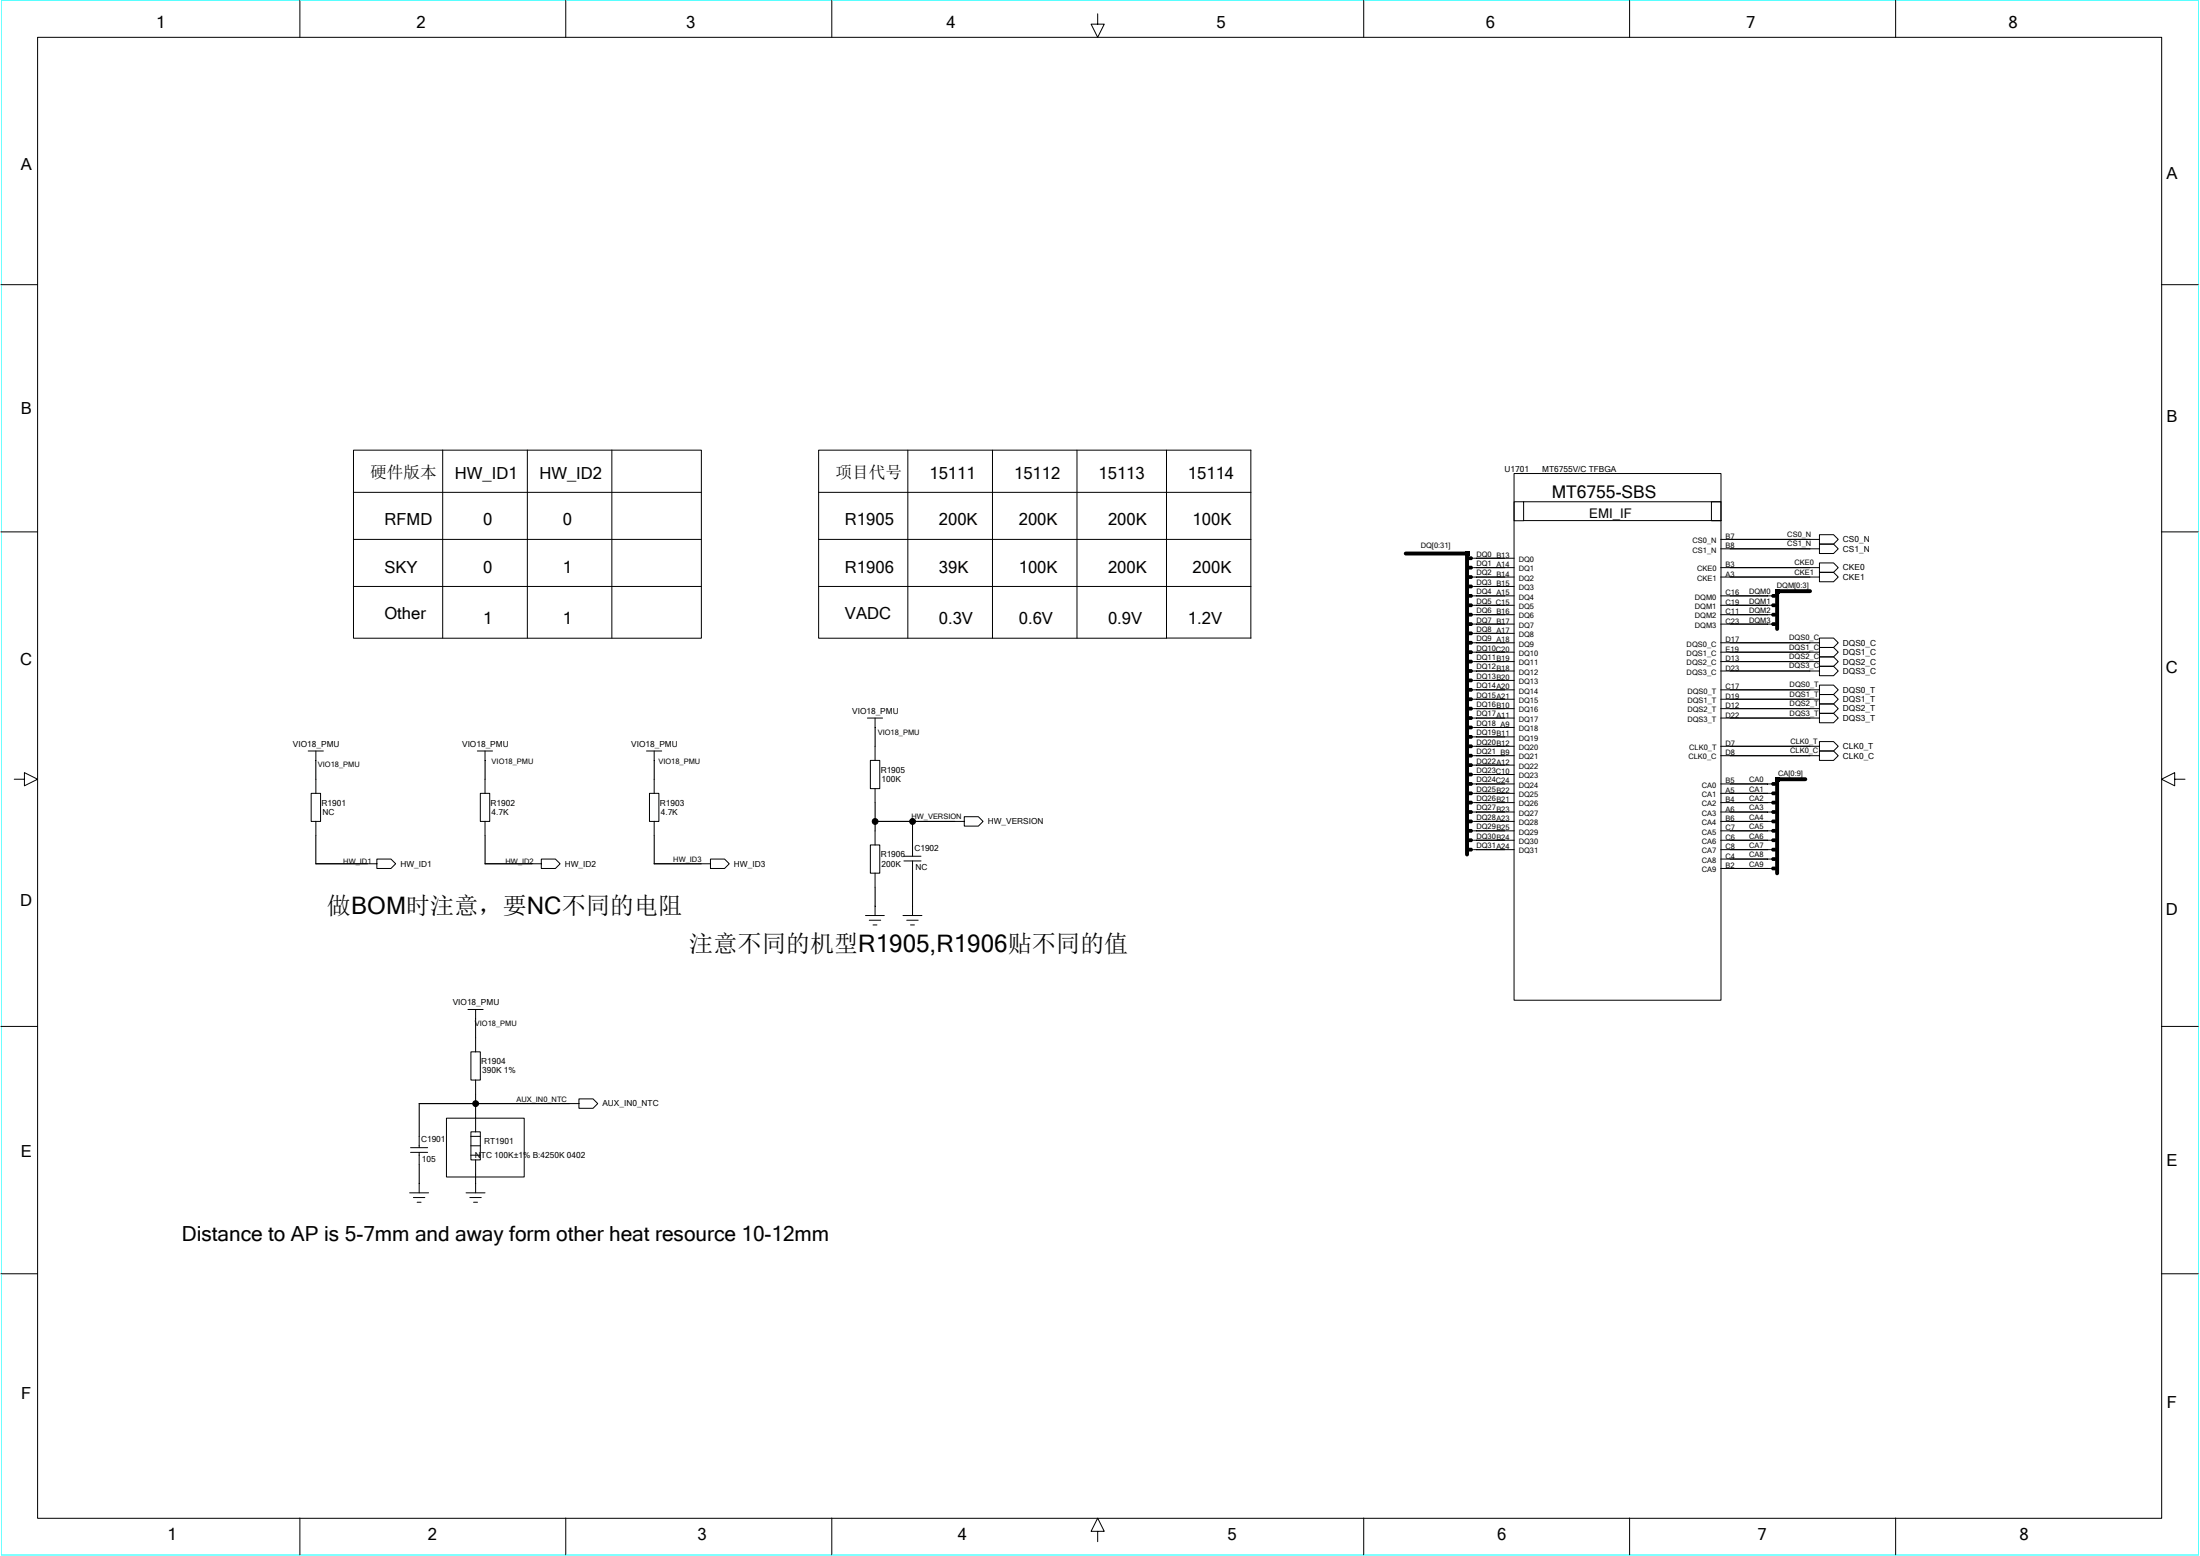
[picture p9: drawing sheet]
<svg xmlns="http://www.w3.org/2000/svg" width="297mm" height="210mm" viewBox="0 0 297 210" stroke-linecap="round" stroke-linejoin="round" font-family="sans-serif">
<path d="M.1 0h296.8v209.8h-296.8z" fill="none" stroke="#0ff" stroke-width=".14"/>
<g fill="none" stroke="#000" stroke-width=".14">
<path d="M5.1 5h286.8v199.9h-286.8zM40.5 .1v4.9M76.4 .1v4.9M112.3 .1v4.9M148.2 1.9v1.4h.9l-.9 1.7-.9-1.7h.9M184.1 .1v4.9M220 .1v4.9M255.9 .1v4.9M.1 38.4h5M291.8 38.4h5M.1 71.8h5M47.7 72.8h47"/>
<path d="M47.7 79.1h47M47.7 66.4h47M47.7 60.7h47v25.4h-47zM59.8 60.7v25.4M71.2 60.7v25.4M82.6 60.7v25.4M110.5 60.7h47v25.4h-47zM110.5 72.8h58.4M110.5 79.1h58.4M110.5 66.4h58.4M122.6 60.7v25.4M134 60.7v25.4"/>
<path d="M145.4 60.7v25.4M157.5 60.7h11.4M168.9 60.7v25.4M189.8 74.7h8.3v40.6M199 76.6h5.4M199 77.9h5.4M199 79.1h5.4M199 75.3h5.4M204.4 63.9h28v71.1h-28zM204.4 67.7h1.3v2.6h-1.3zM205.7 67.7h26.7M205.7 70.3h26.7"/>
<path d="M231.1 67.7h1.3v2.6h-1.3zM232.3 76.6h13.4M232.3 77.9h13.4M232.3 74.1h13.4M232.3 72.8h13.4M244.4 79.8h-4.5v5.1M245.7 76h1.9l.6 .6-.6 .6h-1.9zM245.7 77.2h1.9l.6 .7-.6 .6h-1.9zM245.7 73.4h1.9l.6 .7-.6 .6h-1.9zM245.7 72.2h1.9l.6 .6-.6 .6h-1.9zM291.8 71.8h5M117.1 96.9h2.1"/>
<path d="M118.1 96.9v5.7M157.5 86.1h11.4M199 96.9h5.4M199 95.6h5.4M199 94.4h5.4M199 93.1h5.4M199 90.6h5.4M199 89.3h5.4M199 88h5.4M199 86.7h5.4M199 99.4h5.4M199 98.2h5.4"/>
<path d="M199 91.8h5.4M199 85.5h5.4M199 84.2h5.4M199 83h5.4M199 81.7h5.4M199 80.4h5.4M232.3 96.9h13.4M232.3 95.6h13.4M232.3 94.4h13.4M232.3 93.1h13.4M232.3 90.6h13.4M232.3 89.3h13.4"/>
<path d="M232.3 88h13.4M232.3 86.7h13.4M232.3 84.2h6.8M232.3 83h6.8M232.3 81.7h6.8M232.3 80.4h6.8M245.7 96.3h1.9l.6 .6-.6 .6h-1.9zM245.7 95h1.9l.6 .6-.6 .7h-1.9zM245.7 93.7h1.9l.6 .7-.6 .6h-1.9zM245.7 92.5h1.9l.6 .6-.6 .6h-1.9zM245.7 89.9h1.9l.6 .7-.6 .6h-1.9zM245.7 88.6h1.9l.6 .7-.6 .6h-1.9z"/>
<path d="M245.7 87.4h1.9l.6 .6-.6 .6h-1.9zM245.7 86.1h1.9l.6 .6-.6 .7h-1.9zM1.9 105.2h1.4v-.9l1.8 .9-1.8 .8v-.8M41.6 101.3h2.1M42 107.1h1.3v3.7h-1.3zM42.6 116.6h8.3M42.6 101.3v5.8M42.6 110.8v5.8M50.9 115.9h1.9l.6 .7-.6 .6h-1.9zM64.4 101.3h2.1M64.9 107.1h1.2v3.7h-1.2zM65.5 116.6h7.6"/>
<path d="M65.5 101.3v5.8M65.5 110.8v5.8M73.1 115.9h1.9l.6 .7-.6 .6h-1.9zM87.3 101.3h2M87.7 107.1h1.3v3.7h-1.3zM88.3 116.6h7.6M88.3 101.3v5.8M88.3 110.8v5.8M95.9 115.9h1.9l.7 .7-.7 .6h-1.9zM117.5 114h1.3v3.8h-1.3zM117.5 102.6h1.3v3.8h-1.3zM118.1 110.8h12.1"/>
<path d="M118.1 106.4v7.6M118.1 117.8v5.7M122 116.2h2.4M122 115.5h2.4M123.2 110.8v4.7M123.2 116.2v7.3M130.2 110.2h1.9l.6 .6-.6 .7h-1.9zM199 102h5.4M199 100.7h5.4M199 114.7h5.4M199 113.4h5.4M199 112.1h5.4"/>
<path d="M199 110.8h5.4M199 109.6h5.4M199 108.3h5.4M199 107.1h5.4M199 105.8h5.4M199 104.5h5.4M199 103.3h5.4M232.3 102h13.4M232.3 100.7h13.4M232.3 114.7h6.8M232.3 113.4h6.8M232.3 112.1h6.8"/>
<path d="M232.3 110.8h6.8M232.3 109.6h6.8M232.3 108.3h6.8M232.3 107.1h6.8M232.3 105.8h6.8M232.3 115.9h6.8M232.3 117.2h6.8M243.8 105.2h-3.9v12.6M245.7 101.3h1.9l.6 .7-.6 .6h-1.9zM245.7 100.1h1.9l.6 .6-.6 .6h-1.9zM293.6 105.2v-.9l-1.8 .9 1.8 .8v-.8h1.4M.1 138.5h5"/>
<path d="M63.2 136.2h2M64.2 136.2v5.8M116.9 123.5h2.5M117.4 124.2h1.5M117.9 124.8h.5M121.9 123.5h2.6M122.4 124.2h1.6M122.9 124.8h.6M291.8 138.5h5M55.4 155.5h2.3M55.4 154.9h2.3M56.6 148.9h21.6"/>
<path d="M56.6 148.9v6M56.6 155.5v5.5M60.3 150.9h10.5v7.9h-10.5zM63.6 155.9h1.3M63.6 154.6h1.3M63.6 153.4h1.3M63.6 152.7h1.3v3.8h-1.3zM63.6 141.9h1.3v3.9h-1.3zM64.2 145.7v7.1M64.2 156.5v4.5M78.2 148.3h1.9l.6 .6-.6 .7h-1.9zM.1 171.9h5"/>
<path d="M55.3 161h2.6M55.8 161.6h1.6M56.3 162.2h.6M62.9 161h2.6M63.4 161.6h1.6M63.9 162.2h.6M291.8 171.9h5M40.5 204.9v4.9M76.4 204.9v4.9M112.3 204.9v4.9M148.2 206.7h.9l-.9-1.8-.9 1.8h.9v1.3M184.1 204.9v4.9"/>
<path d="M220 204.9v4.9M255.9 204.9v4.9"/>
<circle cx="118.2" cy="110.9" r=".39"/>
<circle cx="123.2" cy="110.9" r=".39"/>
<circle cx="64.2" cy="148.9" r=".39"/>
</g>
<path d="M197.8 74.4h.6v.6h-.6zM239.7 79.5h.6v.6h-.6zM118.1 110.8v1.3zM239.7 104.9h.6v.6h-.6zM64.2 158.4v1.3zM64.2 147.7v1.2zM64.2 148.9v1.9z" fill="#000"/>
<g fill="#000">
<path d="M198.1 75.3l.2-.2h.4l.3 .2-.3 .3h-.4z" fill-rule="evenodd"/>
<path d="M198.1 76.6l.2-.3h.4l.3 .3-.3 .3h-.4z" fill-rule="evenodd"/>
<path d="M198.1 77.9l.2-.3h.4l.3 .3-.3 .2h-.4z" fill-rule="evenodd"/>
<path d="M198.1 79.1l.2-.2h.4l.3 .2-.3 .3h-.4z" fill-rule="evenodd"/>
<path d="M198.1 80.4l.2-.2h.4l.3 .2-.3 .3h-.4z" fill-rule="evenodd"/>
<path d="M198.1 81.7l.2-.3h.4l.3 .3-.3 .2h-.4z" fill-rule="evenodd"/>
<path d="M198.1 83l.2-.3h.4l.3 .3-.3 .2h-.4z" fill-rule="evenodd"/>
<path d="M198.1 84.2l.2-.2h.4l.3 .2-.3 .3h-.4z" fill-rule="evenodd"/>
<path d="M198.1 85.5l.2-.3h.4l.3 .3-.3 .2h-.4z" fill-rule="evenodd"/>
<path d="M198.1 86.7l.2-.2h.4l.3 .2-.3 .3h-.4z" fill-rule="evenodd"/>
<path d="M198.1 88l.2-.2h.4l.3 .2-.3 .3h-.4z" fill-rule="evenodd"/>
<path d="M198.1 89.3l.2-.3h.4l.3 .3-.3 .2h-.4z" fill-rule="evenodd"/>
<path d="M198.1 90.6l.2-.3h.4l.3 .3-.3 .2h-.4z" fill-rule="evenodd"/>
<path d="M198.1 91.8l.2-.2h.4l.3 .2-.3 .3h-.4z" fill-rule="evenodd"/>
<path d="M198.1 93.1l.2-.3h.4l.3 .3-.3 .2h-.4z" fill-rule="evenodd"/>
<path d="M198.1 94.4l.2-.3h.4l.3 .3-.3 .2h-.4z" fill-rule="evenodd"/>
<path d="M198.1 95.6l.2-.2h.4l.3 .2-.3 .3h-.4z" fill-rule="evenodd"/>
<path d="M198.1 96.9l.2-.3h.4l.3 .3-.3 .3h-.4z" fill-rule="evenodd"/>
<path d="M198.1 98.2l.2-.3h.4l.3 .3-.3 .2h-.4z" fill-rule="evenodd"/>
<path d="M198.1 99.4l.2-.2h.4l.3 .2-.3 .3h-.4z" fill-rule="evenodd"/>
<path d="M239.3 80.2h.4l.2 .2-.2 .3h-.4l-.2-.3z" fill-rule="evenodd"/>
<path d="M239.3 81.4h.4l.2 .3-.2 .2h-.4l-.2-.2z" fill-rule="evenodd"/>
<path d="M239.3 82.7h.4l.2 .3-.2 .2h-.4l-.2-.2z" fill-rule="evenodd"/>
<path d="M239.3 84h.4l.2 .2-.2 .3h-.4l-.2-.3z" fill-rule="evenodd"/>
<path d="M198.1 100.7l.2-.2h.4l.3 .2-.3 .3h-.4z" fill-rule="evenodd"/>
<path d="M198.1 102l.2-.3h.4l.3 .3-.3 .2h-.4z" fill-rule="evenodd"/>
<path d="M198.1 103.3l.2-.3h.4l.3 .3-.3 .2h-.4z" fill-rule="evenodd"/>
<path d="M198.1 104.5l.2-.2h.4l.3 .2-.3 .3h-.4z" fill-rule="evenodd"/>
<path d="M198.1 105.8l.2-.3h.4l.3 .3-.3 .2h-.4z" fill-rule="evenodd"/>
<path d="M198.1 107.1l.2-.3h.4l.3 .3-.3 .2h-.4z" fill-rule="evenodd"/>
<path d="M198.1 108.3l.2-.2h.4l.3 .2-.3 .3h-.4z" fill-rule="evenodd"/>
<path d="M198.1 109.6l.2-.3h.4l.3 .3-.3 .2h-.4z" fill-rule="evenodd"/>
<path d="M198.1 110.8l.2-.2h.4l.3 .2-.3 .3h-.4z" fill-rule="evenodd"/>
<path d="M198.1 112.1l.2-.2h.4l.3 .2-.3 .3h-.4z" fill-rule="evenodd"/>
<path d="M198.1 113.4l.2-.3h.4l.3 .3-.3 .2h-.4z" fill-rule="evenodd"/>
<path d="M198.1 114.7l.2-.3h.4l.3 .3-.3 .2h-.4z" fill-rule="evenodd"/>
<path d="M239.3 105.5h.4l.2 .3-.2 .2h-.4l-.2-.2z" fill-rule="evenodd"/>
<path d="M239.3 106.8h.4l.2 .3-.2 .2h-.4l-.2-.2z" fill-rule="evenodd"/>
<path d="M239.3 108.1h.4l.2 .2-.2 .3h-.4l-.2-.3z" fill-rule="evenodd"/>
<path d="M239.3 109.3h.4l.2 .3-.2 .2h-.4l-.2-.2z" fill-rule="evenodd"/>
<path d="M239.3 110.6h.4l.2 .2-.2 .3h-.4l-.2-.3z" fill-rule="evenodd"/>
<path d="M239.3 111.9h.4l.2 .2-.2 .3h-.4l-.2-.3z" fill-rule="evenodd"/>
<path d="M239.3 113.1h.4l.2 .3-.2 .2h-.4l-.2-.2z" fill-rule="evenodd"/>
<path d="M239.3 114.4h.4l.2 .3-.2 .2h-.4l-.2-.2z" fill-rule="evenodd"/>
<path d="M239.3 115.7h.4l.2 .2-.2 .3h-.4l-.2-.3z" fill-rule="evenodd"/>
<path d="M239.3 116.9h.4l.2 .3-.2 .3h-.4l-.2-.3z" fill-rule="evenodd"/>
<circle cx="118.2" cy="110.8" r=".4"/>
<circle cx="123.2" cy="110.8" r=".4"/>
<circle cx="64.2" cy="148.9" r=".4"/>
</g>
<path d="M189.8 74.7h8.3v40.6M244.4 79.8h-4.5v5.1M243.8 105.2h-3.9v12.7" fill="none" stroke="#000" stroke-width=".53"/>
<g font-size="3.3">
<text x="44.2" y="123.4">做BOM时备时，需NC电不的电红</text>
<text x="93.1" y="128.4">备时电不的注注R1905,R1906贴电不的贴</text>
</g>
<text font-size="2.8" x="24.5" y="167.5">Distance to AP is 5-7mm and away form other heat resource 10-12mm</text>
<text font-size="2.4" x="209.5" y="67.2">MT6755-SBS</text>
<g font-size="2.2">
<text x="21.1" y="3.8">1</text>
<text x="56.2" y="3.8">2</text>
<text x="92.7" y="3.8">3</text>
<text x="127.8" y="3.8">4</text>
<text x="164.2" y="3.8">5</text>
<text x="200.6" y="3.8">6</text>
<text x="235.8" y="3.8">7</text>
<text x="271.2" y="3.8">8</text>
<text x="2.8" y="23">A</text>
<text x="292.5" y="24.1">A</text>
<text x="2.8" y="55.8">B</text>
<text x="292.5" y="57">B</text>
<text x="50" y="64.6">硬器硬硬</text>
<text x="61.4" y="64.6">HW_ID1</text>
<text x="72.8" y="64.6">HW_ID2</text>
<text x="112.8" y="64.6">项项替信</text>
<text x="125.5" y="64.6">15111</text>
<text x="136.9" y="64.6">15112</text>
<text x="148.3" y="64.6">15113</text>
<text x="160.4" y="64.6">15114</text>
<text x="51.9" y="70.9">RFMD</text>
<text x="65.2" y="70.9">0</text>
<text x="76" y="70.9">0</text>
<text x="114.1" y="70.9">R1905</text>
<text x="126.8" y="70.9">200K</text>
<text x="137.6" y="70.9">200K</text>
<text x="149.6" y="70.9">200K</text>
<text x="161" y="70.9">100K</text>
<text x="51.9" y="77.3">SKY</text>
<text x="65.2" y="77.3">0</text>
<text x="76" y="77.3">1</text>
<text x="114.1" y="77.3">R1906</text>
<text x="126.8" y="77.3">39K</text>
<text x="137.6" y="77.3">100K</text>
<text x="149.6" y="77.3">200K</text>
<text x="161" y="77.3">200K</text>
<text x="51.9" y="83.6">Other</text>
<text x="114.1" y="83.6">VADC</text>
<text x="2.7" y="89.7">C</text>
<text x="65.2" y="84.2">1</text>
<text x="76" y="84.2">1</text>
<text x="126.8" y="84.2">0.3V</text>
<text x="137.6" y="84.2">0.6V</text>
<text x="149.6" y="84.2">0.9V</text>
<text x="160.4" y="84.2">1.2V</text>
<text x="292.4" y="90.8">C</text>
<text x="2.7" y="122.3">D</text>
<text x="292.4" y="123.5">D</text>
<text x="2.8" y="156.2">E</text>
<text x="292.5" y="157.3">E</text>
<text x="2.9" y="188.8">F</text>
<text x="292.6" y="190">F</text>
<text x="22.6" y="207.8">1</text>
<text x="57.8" y="207.8">2</text>
<text x="94.2" y="207.8">3</text>
<text x="129.3" y="207.8">4</text>
<text x="165.7" y="207.8">5</text>
<text x="202.2" y="207.8">6</text>
<text x="237.3" y="207.8">7</text>
<text x="272.7" y="207.8">8</text>
</g>
<text font-size="1.8" x="214.6" y="69.9">EMI_IF</text>
<g font-size="1.1">
<text x="203.2" y="63.7">U1701</text>
<text x="208.2" y="63.7">MT6755V/C TFBGA</text>
<text x="248.8" y="77">CKE0</text>
<text x="248.8" y="74.5">CS1_N</text>
<text x="248.8" y="73.2">CS0_N</text>
<text x="248.8" y="78.3">CKE1</text>
<text x="248.8" y="89.7">DQS2_C</text>
<text x="248.8" y="88.4">DQS1_C</text>
<text x="248.8" y="87.1">DQS0_C</text>
<text x="248.8" y="94.8">DQS1_T</text>
<text x="248.8" y="93.5">DQS0_T</text>
<text x="248.8" y="91">DQS3_C</text>
<text x="39.6" y="100.9">VIO18_PMU</text>
<text x="62.4" y="100.9">VIO18_PMU</text>
<text x="85.2" y="100.9">VIO18_PMU</text>
<text x="115.1" y="96.4">VIO18_PMU</text>
<text x="248.8" y="101.1">CLK0_T</text>
<text x="248.8" y="97.3">DQS3_T</text>
<text x="248.8" y="96">DQS2_T</text>
<text x="118.9" y="104.3">R1905</text>
<text x="119" y="105.5">100K</text>
<text x="248.8" y="102.4">CLK0_C</text>
<text x="43.4" y="108.7">R1901</text>
<text x="43.5" y="110">NC</text>
<text x="66.2" y="108.7">R1902</text>
<text x="66.4" y="110">4.7K</text>
<text x="89.1" y="108.7">R1903</text>
<text x="89.2" y="110">4.7K</text>
<text x="133.4" y="111.2">HW_VERSION</text>
<text x="54.1" y="117">HW_ID1</text>
<text x="76.3" y="117">HW_ID2</text>
<text x="99.1" y="117">HW_ID3</text>
<text x="118.9" y="115.7">R1906</text>
<text x="119" y="116.9">200K</text>
<text x="123.5" y="114.8">C1902</text>
<text x="123.6" y="117.5">NC</text>
<text x="61.1" y="135.7">VIO18_PMU</text>
<text x="65" y="143.6">R1904</text>
<text x="65.1" y="144.9">390K 1%</text>
<text x="81.3" y="149.3">AUX_IN0_NTC</text>
<text x="56.9" y="154.1">C1901</text>
<text x="65.4" y="154.4">RT1901</text>
<text x="57" y="156.8">105</text>
<text x="64.1" y="156.3">NTC 100K±1% B:4250K 0402</text>
</g>
<g font-size="1">
<text x="191.8" y="74">DQ[0:31]</text>
<text x="199.3" y="75.1">DQ0 B13</text>
<text x="199.3" y="76.4">DQ1 A14</text>
<text x="199.3" y="77.7">DQ2 B14</text>
<text x="205.1" y="77.1">DQ1</text>
<text x="205.1" y="75.8">DQ0</text>
<text x="228.5" y="73.3">CS0_N</text>
<text x="228.5" y="74.6">CS1_N</text>
<text x="229.1" y="77.1">CKE0</text>
<text x="233" y="77.8">A3</text>
<text x="233" y="72.7">B7</text>
<text x="233" y="74">B8</text>
<text x="233" y="76.5">B3</text>
<text x="241.3" y="72.5">CS0_N</text>
<text x="241.3" y="73.7">CS1_N</text>
<text x="242.3" y="77.5">CKE1</text>
<text x="242.3" y="76.3">CKE0</text>
<text x="199.3" y="78.9">DQ3 B15</text>
<text x="199.3" y="80.2">DQ4 A15</text>
<text x="199.3" y="81.5">DQ5 C15</text>
<text x="199.3" y="82.7">DQ6 B16</text>
<text x="205.1" y="83.5">DQ6</text>
<text x="205.1" y="82.2">DQ5</text>
<text x="205.1" y="80.9">DQ4</text>
<text x="205.1" y="79.7">DQ3</text>
<text x="205.1" y="78.4">DQ2</text>
<text x="228.8" y="80.9">DQM0</text>
<text x="228.8" y="82.2">DQM1</text>
<text x="228.8" y="83.5">DQM2</text>
<text x="229.1" y="78.4">CKE1</text>
<text x="233" y="80.4">C16</text>
<text x="233" y="81.6">C19</text>
<text x="233" y="82.9">C11</text>
<text x="236.2" y="80.2">DQM0</text>
<text x="236.2" y="81.5">DQM1</text>
<text x="236.2" y="82.7">DQM2</text>
<text x="239.9" y="79.4">DQM[0:3]</text>
<text x="199.3" y="84">DQ7 B17</text>
<text x="199.3" y="85.3">DQ8 A17</text>
<text x="199.3" y="86.5">DQ9 A18</text>
<text x="199.3" y="87.8">DQ10C20</text>
<text x="199.3" y="89.1">DQ11B19</text>
<text x="205.1" y="89.8">DQ11</text>
<text x="205.1" y="88.5">DQ10</text>
<text x="205.1" y="87.2">DQ9</text>
<text x="205.1" y="86">DQ8</text>
<text x="205.1" y="84.7">DQ7</text>
<text x="227.7" y="88.5">DQS1_C</text>
<text x="227.7" y="87.2">DQS0_C</text>
<text x="227.7" y="89.8">DQS2_C</text>
<text x="228.8" y="84.7">DQM3</text>
<text x="233" y="86.7">D17</text>
<text x="233" y="89.2">D13</text>
<text x="233" y="84.2">C23</text>
<text x="233" y="87.9">E19</text>
<text x="236.2" y="84">DQM3</text>
<text x="241.6" y="86.4">DQS0_C</text>
<text x="241.6" y="88.9">DQS2_C</text>
<text x="241.6" y="87.7">DQS1_C</text>
<text x="199.3" y="90.3">DQ12B18</text>
<text x="199.3" y="91.6">DQ13B20</text>
<text x="199.3" y="92.9">DQ14A20</text>
<text x="199.3" y="94.1">DQ15A21</text>
<text x="199.3" y="95.4">DQ16B10</text>
<text x="205.1" y="94.9">DQ15</text>
<text x="205.1" y="93.6">DQ14</text>
<text x="205.1" y="92.3">DQ13</text>
<text x="205.1" y="91.1">DQ12</text>
<text x="227.7" y="91.1">DQS3_C</text>
<text x="227.8" y="93.6">DQS0_T</text>
<text x="227.8" y="94.9">DQS1_T</text>
<text x="233" y="93">C17</text>
<text x="233" y="94.3">D19</text>
<text x="233" y="95.6">D12</text>
<text x="233" y="90.5">D23</text>
<text x="241.6" y="90.2">DQS3_C</text>
<text x="241.6" y="92.8">DQS0_T</text>
<text x="241.6" y="94">DQS1_T</text>
<text x="241.6" y="95.3">DQS2_T</text>
<text x="118.5" y="99.2">VIO18_PMU</text>
<text x="199.3" y="96.7">DQ17A11</text>
<text x="199.3" y="98">DQ18 A9</text>
<text x="199.3" y="99.2">DQ19B11</text>
<text x="199.3" y="100.5">DQ20B12</text>
<text x="199.3" y="101.8">DQ21 B9</text>
<text x="205.1" y="101.2">DQ20</text>
<text x="205.1" y="99.9">DQ19</text>
<text x="205.1" y="98.7">DQ18</text>
<text x="205.1" y="97.4">DQ17</text>
<text x="205.1" y="96.1">DQ16</text>
<text x="227.8" y="96.1">DQS2_T</text>
<text x="227.8" y="97.4">DQS3_T</text>
<text x="228.1" y="101.2">CLK0_T</text>
<text x="233" y="100.7">D7</text>
<text x="233" y="101.9">D8</text>
<text x="233" y="96.8">D22</text>
<text x="241.6" y="96.6">DQS3_T</text>
<text x="241.7" y="101.6">CLK0_C</text>
<text x="241.7" y="100.4">CLK0_T</text>
<text x="42.9" y="103.5">VIO18_PMU</text>
<text x="66.4" y="103.2">VIO18_PMU</text>
<text x="88.9" y="103.2">VIO18_PMU</text>
<text x="199.3" y="103">DQ22A12</text>
<text x="199.3" y="104.3">DQ23C10</text>
<text x="199.3" y="105.6">DQ24C24</text>
<text x="199.3" y="106.8">DQ25B22</text>
<text x="205.1" y="107.6">DQ25</text>
<text x="205.1" y="106.3">DQ24</text>
<text x="205.1" y="105">DQ23</text>
<text x="205.1" y="103.8">DQ22</text>
<text x="205.1" y="102.5">DQ21</text>
<text x="228" y="102.5">CLK0_C</text>
<text x="229.8" y="106.3">CA0</text>
<text x="229.8" y="107.6">CA1</text>
<text x="233" y="107">A5</text>
<text x="233" y="105.7">B5</text>
<text x="236.2" y="105.6">CA0</text>
<text x="236.2" y="106.8">CA1</text>
<text x="240.1" y="104.8">CA[0:9]</text>
<text x="123.1" y="110.6">HW_VERSION</text>
<text x="199.3" y="108.1">DQ26B21</text>
<text x="199.3" y="109.4">DQ27B23</text>
<text x="199.3" y="110.6">DQ28A23</text>
<text x="199.3" y="111.9">DQ29B25</text>
<text x="199.3" y="113.2">DQ30B24</text>
<text x="205.1" y="113.9">DQ30</text>
<text x="205.1" y="112.6">DQ29</text>
<text x="205.1" y="111.4">DQ28</text>
<text x="205.1" y="110.1">DQ27</text>
<text x="205.1" y="108.8">DQ26</text>
<text x="229.8" y="108.8">CA2</text>
<text x="229.8" y="110.1">CA3</text>
<text x="229.8" y="111.4">CA4</text>
<text x="229.8" y="112.6">CA5</text>
<text x="229.8" y="113.9">CA6</text>
<text x="233" y="110.8">B6</text>
<text x="233" y="112.1">C7</text>
<text x="233" y="113.3">C6</text>
<text x="233" y="108.2">B4</text>
<text x="233" y="109.5">A6</text>
<text x="236.2" y="108.1">CA2</text>
<text x="236.2" y="109.4">CA3</text>
<text x="236.2" y="110.6">CA4</text>
<text x="236.2" y="111.9">CA5</text>
<text x="236.2" y="113.2">CA6</text>
<text x="46.4" y="116.6">HW_ID1</text>
<text x="68.3" y="116.6">HW_ID2</text>
<text x="90.9" y="116.4">HW_ID3</text>
<text x="199.3" y="114.4">DQ31A24</text>
<text x="205.1" y="115.2">DQ31</text>
<text x="229.8" y="115.2">CA7</text>
<text x="229.8" y="116.4">CA8</text>
<text x="229.8" y="117.7">CA9</text>
<text x="233" y="114.6">C8</text>
<text x="233" y="115.9">C4</text>
<text x="233" y="117.1">B2</text>
<text x="236.2" y="114.4">CA7</text>
<text x="236.2" y="115.7">CA8</text>
<text x="236.2" y="117">CA9</text>
<text x="64.1" y="138.5">VIO18_PMU</text>
<text x="69.7" y="148.7">AUX_IN0_NTC</text>
</g>
</svg>
